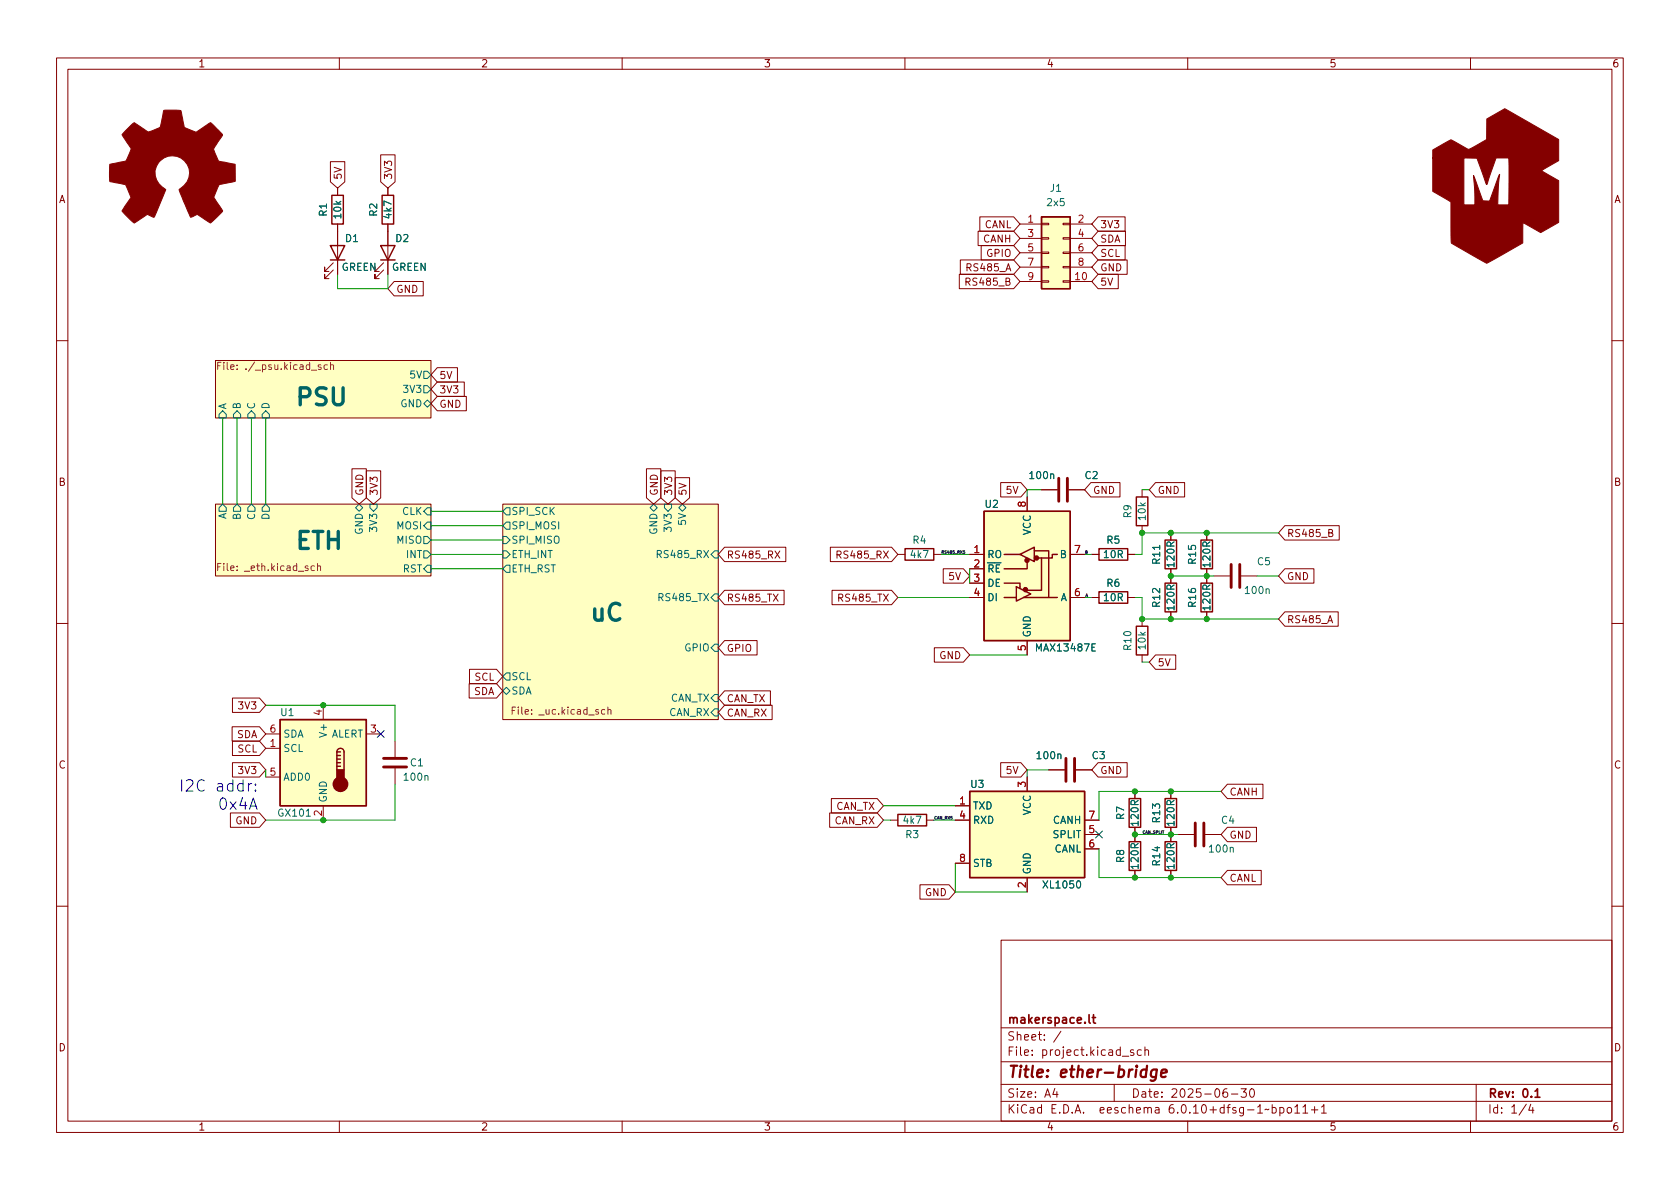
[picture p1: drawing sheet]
<svg xmlns="http://www.w3.org/2000/svg" width="297mm" height="210mm" viewBox="0 0 297 210" stroke-linecap="round" stroke-linejoin="round" font-family="sans-serif">
<g fill="none" stroke="#840000" stroke-width=".18">
<path d="M10 10.2h277v190.1h-277zM12 12.2h273v186.1h-273zM60 10.2v2M110 10.2v2M160 10.2v2M210 10.2v2M260 10.2v2M58.4 28.6h2.6v3.6l-1.3 1.1-1.3-1.1zM59.7 33.3v1.2M59.7 39.6v8.9M67.3 27.4h2.6v4.8l-1.3 1.1-1.3-1.1zM68.6 33.3v1.2"/>
<path d="M68.6 39.6v8.9M173.2 38.3h6l1.1 1.3-1.1 1.3h-6zM180.3 39.6h3.8M184.1 39.5h1.3v.2h-1.3zM188 39.5h1.2v.2h-1.2zM189.2 39.6h3.8M194.2 38.3h4.7v2.6h-4.7l-1.2-1.3zM58.9 47.7l-1.5 1.6v-.8v.8h.8M58.9 46.5l-1.5 1.5v-.8v.8h.8M67.8 47.7l-1.5 1.6v-.8v.8h.8M67.8 46.5l-1.5 1.5v-.8v.8h.8M69.7 49.8h5.1v2.5h-5.1l-1.1-1.3z"/>
<path d="M169.6 48.5h9.6l1.1 1.3-1.1 1.2h-9.6zM169.8 46h9.4l1.1 1.2-1.1 1.3h-9.4zM172.9 40.9h6.3l1.1 1.3-1.1 1.2h-6.3zM173.5 43.4h5.7l1.1 1.3-1.1 1.3h-5.7zM180.3 49.8h3.8M180.3 42.2h3.8M180.3 44.7h3.8M180.3 47.2h3.8M184.1 49.7h1.3v.2h-1.3zM184.1 47.1h1.3v.3h-1.3zM184.1 44.6h1.3v.2h-1.3zM184.1 42h1.3v.3h-1.3z"/>
<path d="M188 49.7h1.2v.2h-1.2zM188 47.1h1.2v.3h-1.2zM188 44.6h1.2v.2h-1.2zM188 42h1.2v.3h-1.2zM189.2 49.8h3.8M189.2 42.2h3.8M189.2 44.7h3.8M189.2 47.2h3.8M194.2 46h5.1v2.5h-5.1l-1.2-1.3zM194.2 43.4h4.7v2.6h-4.7l-1.2-1.3zM194.2 40.9h4.8v2.5h-4.8l-1.2-1.2zM194.2 48.5h3.5v2.5h-3.5l-1.2-1.2z"/>
<path d="M10 60.2h2M38.1 63.7h38.1v10.2h-38.1zM77.3 65h3.6v2.6h-3.6l-1.1-1.3zM77.3 67.6h4.8v2.5h-4.8l-1.1-1.3zM77.3 70.1h5.2v2.5h-5.2l-1.1-1.2zM285 60.2h2M38.1 89.1h38.1v12.7h-38.1zM62.2 82.9h2.6v5.1l-1.3 1.1-1.3-1.1zM64.8 83.3h2.5v4.7l-1.3 1.1-1.2-1.1zM88.9 89.1h38.1v38.1h-38.1zM114.3 82.9h2.5v5.1l-1.2 1.1-1.3-1.1zM116.8 83.3h2.6v4.7l-1.3 1.1-1.3-1.1z"/>
<path d="M119.4 84.5h2.5v3.5l-1.3 1.1-1.2-1.1zM128.1 96.8h10.8v2.5h-10.8l-1.1-1.3zM137 97.4l.9 1.3M137.9 97.4l-.9 1.3M146.8 96.8h10.8l1.1 1.2-1.1 1.3h-10.8zM148 98.1l.6-.1 .1-.1v-.3l-.7-.2v1.3M158.7 98h1.3M165.1 98h1.3M171.4 98h2.6M176.9 85.3h3.6l1.1 1.3-1.1 1.3h-3.6zM181.6 87.9v2.5M182.9 97.4h.1"/>
<path d="M184.1 86.6h2.8M189 86.6h2.8M189.2 98h2.6M192.9 85.3h5.1v2.6h-5.1l-1.1-1.3zM193 98h1.3M199.4 98h1.3M201.9 86.6v1.3M201.9 93v1.2M204.3 85.3h5.2v2.6h-5.2l-1.1-1.3zM207 94.2v1.3M213.4 94.2v1.3M227.2 93h9.6v2.5h-9.6l-1.1-1.3z"/>
<path d="M234.9 94.2h.6l.1-.2-.1-.3-.6-.1v1.3h.5l.2-.1 .1-.3-.3-.3M10 110.2h2M83 118.4h4.8l1.1 1.2-1.1 1.3h-4.8zM128.1 113.3h5.8v2.5h-5.8l-1.1-1.3zM128.1 104.4h10.5v2.5h-10.5l-1.1-1.2zM147.1 104.4h10.5l1.1 1.3-1.1 1.2h-10.5zM165.2 114.5h5.1l1.1 1.3-1.1 1.3h-5.1zM166.8 100.6h3.5l1.1 1.2-1.1 1.3h-3.5zM171.4 105.7h2.6M171.4 100.6h2.6M171.4 103.1h2.6M181.6 113.3v2.5"/>
<path d="M189.2 105.7h2.6M193 105.7h1.3M199.4 105.7h1.3M201.9 109.5v1.2M201.9 115.8v1.3M204.3 115.8h3.6v2.6h-3.6l-1.1-1.3zM207 100.6v2.5M207 108.2v1.3M213.4 100.6v2.5M213.4 108.2v1.3M214.6 101.8h2.8M219.5 101.8h2.7"/>
<path d="M227.2 108.2h9.4v2.5h-9.4l-1.1-1.2zM227.2 100.6h5.1v2.5h-5.1l-1.1-1.3zM285 110.2h2M41 128.5h4.9l1.1 1.3-1.1 1.3h-4.9zM41.1 131.1h4.8l1.1 1.2-1.1 1.3h-4.8zM41.1 123.4h4.8l1.1 1.3-1.1 1.3h-4.8zM41.1 134.9h4.8l1.1 1.2-1.1 1.3h-4.8zM47 132.3h2.5M47 129.8h2.5M47 137.4h2.5M57.1 124.7v2.5M64.8 129.8h2.5"/>
<path d="M69.8 131.1v2.8M69.8 135.9v2.8M83 120.9h4.8l1.1 1.3-1.1 1.2h-4.8zM128.1 124.7h8.4v2.5h-8.4l-1.1-1.2zM128.1 122.2h8.1v2.5h-8.1l-1.1-1.3zM176.9 134.9h3.6l1.1 1.2-1.1 1.3h-3.6zM181.6 137.4v2.5M185.4 136.1h2.8M190.2 136.1h2.8M194.2 134.9h5.1v2.5h-5.1l-1.2-1.3zM200.7 139.9v1.3M207 139.9v1.3"/>
<path d="M217 138.7h6.3v2.5h-6.3l-1.1-1.3zM40.7 143.8h5.2l1.1 1.2-1.1 1.3h-5.2zM57.1 142.5v2.5M146.7 143.8h8.4l1.1 1.2-1.1 1.3h-8.4zM147 141.2h8.1l1.1 1.3-1.1 1.3h-8.1zM157.5 145h1.2M162.7 156.5h5.1l1.1 1.2-1.1 1.3h-5.1zM163.8 145h1.3M168.9 145h2.5M168.9 142.5h2.5M168.9 152.6h2.5M181.6 155.2v2.5"/>
<path d="M191.8 145h2.5M191.8 147.6h2.5M191.8 150.1h2.5M200.7 146.3v2.5M200.7 153.9v1.3M207 146.3v2.5M207 153.9v1.3M208.3 147.6h2.8M213.1 147.6h2.8M217 146.3h5.2v2.5h-5.2l-1.1-1.2zM217 153.9h6v2.6h-6l-1.1-1.3zM10 160.2h2"/>
<path d="M177 166.3h108v32h-108zM285 160.2h2M60 198.3v2M110 198.3v2M160 198.3v2M177 194.8h108M177 191.8h108M177 187.8h108M177 181.8h108M186.5 192.5l-.4 1h1M186.9 193v1M187.6 182.4l-1.3 1.9"/>
<path d="M197 191.8v3M198.4 186.8h1.2M200.4 185.7l-.3-.1-.2 .2v.3l.5 .1v.4h-.5M201.8 185.7l-.4-.1-.3 .3v.4l.1 .3h.6M202.4 185.8l.2-.2 .4 .1 .1 .9M202.4 185.1v1.5M210 198.3v2M216.9 192.5a.59 .59 0 0 0-.7 .7v.5l.2 .3h.4l.2-.1 .1-.5-.2-.2-.4-.1-.3 .3M217.7 193.5h1.2M219.4 192.5h1l-.5 .6 .4 .1v.7l-.2 .1h-.5l-.2-.1M221.1 192.7l.2-.2a.81 .81 0 0 1 .6 .7 .81 .81 0 0 1-.3 .8h-.2a.81 .81 0 0 1-.3-1.3zM224.4 196.1l-.3 .2-.2-.2-.3 .2"/>
<path d="M224.9 195.9l.5-.1 .2 .3v.4l-.1 .3h-.6M224.9 195.3v1.5M226.3 195.9l.4-.1 .3 .3v.4l-.1 .3h-.6M226.3 195.8v1.5M227.7 195.9l.4-.1 .3 .3v.4l-.3 .3h-.4l-.1-.3v-.4zM228.9 195.8l.5-.5v1.5M228.9 196.8h.9M230.4 195.8l.4-.5v1.5M230.4 196.8h.8M231.9 196.3h1.1M232.4 195.7v1.1M233.6 195.8l.5-.5v1.5"/>
<path d="M233.6 196.8h.9M260 198.3v2M261 191.8v6.5M269.9 195.3l-1.3 1.9M270.6 195.3l-.3 1h.9M271 195.8v1"/>
</g>
<path d="M192.6 179.4v1.3l.2 .2M193.1 179.9h.6M193.3 179.4v1.3l.4 .2M271.4 193l.4-.5v1.5M271.4 194h.9" fill="none" stroke="#840000" stroke-width=".3"/>
<path d="M202.8 188.5l-.2 2M204.5 189.2a.66 .66 0 0 0-1 .3v.6l.1 .3 .2 .1 .6-.1M204.5 189.1l-.2 1.6a.6 .6 0 0 1-.9 .3M205.3 189.8l1-.2-.1-.4-.1-.1-.6 .1-.2 1 .2 .3 .6-.1" fill="none" stroke="#840000" stroke-width=".4"/>
<g fill="#ffffc2" stroke="#ffffc2" stroke-width=".18">
<path d="M38.1 89.1h38.1v12.7h-38.1z"/>
<path d="M38.1 63.7h38.1v10.2h-38.1z"/>
<path d="M88.9 89.1h38.1v38.1h-38.1z"/>
<path d="M49.5 127.2h15.3v15.3h-15.3z"/>
<path d="M171.4 139.9h20.4v15.3h-20.4z"/>
<path d="M184.1 38.3h5.1v12.7h-5.1z"/>
<path d="M174 90.4h15.2v22.9h-15.2z"/>
</g>
<g fill="none" stroke="#006464" stroke-width=".18">
<path d="M38.7 73.3l.7-.7 .6 .7v.6h-1.3zM41.3 73.3l.6-.7 .6 .7v.6h-1.2zM44.4 72.6l.7 .7v.6h-1.3v-.6zM47 72.6l.6 .7v.6h-1.2v-.6zM74.9 71.4l.7-.7 .6 .7-.6 .6zM74.9 68.2h.7l.6 .6-.6 .7h-.7zM74.9 65.7h.7l.6 .6-.6 .6h-.7zM39.4 89.1l.6 .7v.6h-1.3v-.6zM41.9 89.1l.6 .7v.6h-1.2v-.6zM44.4 89.1l.7 .7v.6h-1.3v-.6zM46.4 89.8l.6-.7 .6 .7v.6h-1.2zM62.9 89.8l.6-.7 .6 .7-.6 .6z"/>
<path d="M65.4 89.1h1.3v.7l-.7 .6-.6-.6zM74.9 97.4h.7l.6 .6-.6 .7h-.7zM74.9 94.9h.7l.6 .6-.6 .6h-.7zM75.6 99.9h.6v1.3h-.6l-.7-.6zM75.6 89.8h.6v1.3h-.6l-.7-.7zM75.6 92.3h.6v1.3h-.6l-.7-.6zM88.9 94.9h.6l.7 .6-.7 .6h-.6zM88.9 97.4h.6l.7 .6-.7 .7h-.6zM89.5 92.3h.7v1.3h-.7l-.6-.6zM89.5 99.9h.7v1.3h-.7l-.6-.6zM89.5 89.8h.7v1.3h-.7l-.6-.7zM114.9 89.8l.7-.7 .6 .7-.6 .6z"/>
<path d="M116.2 98l.6-.1 .1-.1v-.3l-.7-.2v1.3M117.5 89.1h1.2v.7l-.6 .6-.6-.6zM120 89.8l.6-.7 .7 .7-.7 .6zM126.4 97.4h.6v1.3h-.6l-.7-.7zM89.5 119h.7v1.3h-.7l-.6-.7zM126.4 105h.6v1.3h-.6l-.7-.6zM126.4 113.9h.6v1.3h-.6l-.7-.7zM88.9 122.2l.6-.7 .7 .7-.7 .6zM126.4 125.3h.6v1.3h-.6l-.7-.6zM126.4 122.8h.6v1.3h-.6l-.7-.7z"/>
</g>
<g fill="none" stroke="#725600" stroke-width=".18">
<path d="M38.5 64.7h.4M39.1 64.1h-.6v1.2M57.9 64.6l-.4-.1-.2 .2 .1 .6h.5M58.4 64.6l.2-.1 .3 .1 .1 .7M58.4 64.1v1.2M39.1 99.6h-.6v1.3M56.1 99.6v1.3M38.5 100.2h.4M55.6 100.1h-.4l-.2 .2 .1 .5h.5M56.1 100.2l.2-.1h.3l.1 .8M90.6 125.6h.4M91.2 125h-.6v1.3"/>
<path d="M106.9 125.5h-.3l-.3 .2 .2 .5h.4M107.5 125.6l.2-.1h.3v.8M107.5 125v1.3"/>
</g>
<g fill="none" stroke="#840000" stroke-width=".25">
<path d="M58.7 34.5h2v5.1h-2zM67.6 34.5h2v5.1h-2zM184.1 38.3h5.1v12.7h-5.1zM58.4 43.4h2.6l-1.3 2.6zM58.4 46h2.6M67.3 43.4h2.5l-1.2 2.6zM67.3 46h2.5M160 97h5.1v2.1h-5.1zM174 90.4h15.2v22.9h-15.2zM177.5 98h2.8M180.3 98l2.6-1.2v2.5zM181.6 99.3v1.3h-4.1"/>
<path d="M182.9 97.4h2.5v8.3M184.1 98.7v5.7h-2.5M186.9 98h-.8v.7h-2.6M194.3 97h5.1v2.1h-5.1zM200.9 87.9h2v5.1h-2zM206 95.5h2v5.1h-2zM212.3 95.5h2.1v5.1h-2.1zM177.5 103.1h2.8v.7M177.5 105.7h2.2M179.7 103.8l2.5 1.2-2.5 1.3zM180.3 103.8v.2M181 105.7h5.9"/>
<path d="M194.3 104.6h5.1v2.1h-5.1zM200.9 110.7h2v5.1h-2zM206 103.1h2v5.1h-2zM212.3 103.1h2.1v5.1h-2.1zM49.5 127.2h15.3v15.3h-15.3zM59.6 133a.64 .64 0 0 1 .6-.7 .64 .64 0 0 1 .6 .7v3.1M59.6 135.5h.6M59.6 134.9h.6M59.6 134.2h.6M59.6 133.6h.6M59.6 133v3.1M59.6 133h.6"/>
<path d="M171.4 139.9h20.4v15.3h-20.4zM158.7 144h5.1v2h-5.1zM199.6 148.8h2.1v5.1h-2.1zM199.6 141.2h2.1v5.1h-2.1zM206 148.8h2v5.1h-2zM206 141.2h2v5.1h-2z"/>
</g>
<g fill="#840000" stroke="#840000" stroke-width=".18">
<path d="M253.3 26.5l3.2-1.8 2.4 1.3a1.06 1.06 0 0 0 1.6 0l2.3-1.3 .1-3.7 3.2-1.8 9.5 5.5v3.7l-3.1 1.8 3.1 1.7v7.4l-3.2 1.8-3.1-1.7-.1 3.6-6.3 3.6-6.3-3.6-.1-7.3-3.2-1.9v-5.9h5.5v8.3h2l-.3-5.2 1.7 4.5 1.2 .1 1.7-4.8-.3 5.4h2v-8.3h-2.3l-1.6 4.7-1.8-4.6-7.8-.1z"/>
<path d="M22.6 22.7l1.1-1 2.4 1.6a4.7 4.7 0 0 0 2.2-.8l.7-3h2.9a.92 .92 0 0 1 .3 1l.4 2 2.1 .9 2.4-1.7a.97 .97 0 0 1 .8 .6l1.4 1.6-1.5 2.3v.2l.2 .6 .6 1.5 3 .6v2.9l-2.8 .6-1 2.3 1.6 2.4-1.5 1.6a.81 .81 0 0 1-.8 .5l-2.2-1.5-1.2 .5-2.1-4.9a3.1 3.1 0 0 0 1.8-3.4 3.1 3.1 0 0 0-2.9-2.5 3.1 3.1 0 0 0-3 2.4 3.1 3.1 0 0 0 1.7 3.4l.1 .1-2 4.9-1.1-.4a3.5 3.5 0 0 0-1.7 .9l-.8 .5-2.1-2a.93 .93 0 0 1 .4-.9l1.2-1.6-.9-2.1a3.7 3.7 0 0 0-1.9-.5l-1-.3v-2.8a.87 .87 0 0 1 .9-.3l2-.5 .6-1.3a.82 .82 0 0 0 0-1.2l-1.3-2.1z"/>
</g>
<g fill="#840000" stroke="#840000" stroke-width=".25">
<path d="M59.6 136.1h1.2v1.9h-1.2z"/>
<circle cx="60.2" cy="138.7" r="1.27"/>
<circle cx="181.3" cy="104.3" r=".36"/>
<circle cx="181.6" cy="99.1" r=".36"/>
<circle cx="183.3" cy="98.7" r=".36"/>
</g>
<path d="M187.2 84.6v4M188.7 84.6v4M217.7 99.8v4.1M219.2 99.8v4.1M67.8 135.6h4.1M67.8 134.1h4.1M188.5 134.1v4.1M190 134.1v4.1M211.3 145.5v4.1M212.9 145.5v4.1" fill="none" stroke="#840000" stroke-width=".51"/>
<path d="M170.6 97.4h-.3v.2h.2l.1 .2h-.3" fill="none" stroke="#0f0f0f" stroke-width=".18"/>
<path d="M32.1 137.9v2M33 138.1l.3-.2h.4a.54 .54 0 0 1 .3 .9l-1.1 1.1h1.2" fill="none" stroke="#0000c2" stroke-width=".18"/>
<g fill="none" stroke="#009600" stroke-width=".18">
<path d="M59.7 48.5v2.5h8.9v-2.5M39.4 73.9v15.2M41.9 73.9v15.2M44.4 73.9v15.2M47 73.9v15.2M76.2 93h12.7M76.2 98h12.7M76.2 90.4h12.7M76.2 95.5h12.7M166.4 98h5M184.1 86.6h-2.5v1.3M191.8 98h1.2"/>
<path d="M201.9 86.6h1.3M226.1 94.2h-24.2v3.8h-1.2M76.2 100.6h12.7M158.7 105.7h12.7M171.4 115.8h10.2M171.4 100.6v2.5M191.8 105.7h1.2M200.7 105.7h1.2v3.8h24.2M201.9 117.1h1.3M207 101.8h7.6M222.2 101.8h3.9M47 136.1v1.3"/>
<path d="M47 124.7h22.8v6.4M69.8 138.7v6.3h-22.8M185.4 136.1h-3.8v1.3M215.9 139.9h-21.6v5.1M156.2 145h1.3M156.2 142.5h12.7M165.1 145h3.8M168.9 152.6v5.1h12.7M194.3 150.1v5.1h21.6M200.7 147.6h7.6"/>
</g>
<path d="M66.7 129.2l1.2 1.2M67.9 129.2l-1.2 1.2M193.7 147l1.2 1.2M194.9 147l-1.2 1.2" fill="none" stroke="#000084" stroke-width=".18"/>
<g fill="#009600" stroke="#009600" stroke-width=".18">
<circle cx="201.9" cy="109.5" r=".46"/>
<circle cx="200.7" cy="139.9" r=".46"/>
<circle cx="207" cy="139.9" r=".46"/>
<circle cx="207" cy="109.5" r=".46"/>
<circle cx="207" cy="147.6" r=".46"/>
<circle cx="207" cy="155.2" r=".46"/>
<circle cx="200.7" cy="155.2" r=".46"/>
<circle cx="200.7" cy="147.6" r=".46"/>
<circle cx="207" cy="101.8" r=".46"/>
<circle cx="213.4" cy="101.8" r=".46"/>
<circle cx="213.4" cy="109.5" r=".46"/>
<circle cx="213.4" cy="94.2" r=".46"/>
<circle cx="207" cy="94.2" r=".46"/>
<circle cx="201.9" cy="94.2" r=".46"/>
<circle cx="57.1" cy="145" r=".46"/>
<circle cx="57.1" cy="124.7" r=".46"/>
</g>
<g font-size="4.2" fill="#006464">
<text x="52.6" y="71.7">PSU</text>
<text x="52.3" y="97.1">ETH</text>
<text x="104.5" y="109.8">uC</text>
</g>
<g font-size="2.8" fill="#0000c2">
<text x="33.6" y="140">I2C addr:</text>
<text x="39.1" y="143.2">0x4A</text>
</g>
<text font-size="2.8" fill="#840000" x="178" y="190.6">Title: ether-bridge</text>
<g font-size="2.1" fill="#840000">
<text x="178" y="184">Sheet: /</text>
<text x="178" y="181">makerspace.lt</text>
<text x="178" y="186.7">File: project.kicad_sch</text>
<text x="178" y="196.9">KiCad E.D.A. eeschema 6.0.10+dfsg-1~bpo11+1</text>
<text x="178" y="194.1">Size: A4</text>
<text x="200" y="194.1">Date: 2025-06-30</text>
<text x="263" y="194.1">Rev: 0.1</text>
<text x="263" y="196.9">Id: 1/4</text>
</g>
<g font-size="1.8" fill="#840000">
<text x="35" y="11.9">1</text>
<text x="85" y="11.9">2</text>
<text x="135" y="11.9">3</text>
<text x="185" y="11.9">4</text>
<text x="235" y="11.9">5</text>
<text x="285" y="11.9">6</text>
<text x="10.3" y="35.9">A</text>
<text x="60.4" y="31.8" transform="rotate(-90 60.4 31.8)">5V</text>
<text x="69.3" y="31.8" transform="rotate(-90 69.3 31.8)">3V3</text>
<text x="285.3" y="35.9">A</text>
<text x="174" y="40.3">CANL</text>
<text x="194.5" y="40.3">3V3</text>
<text x="171.2" y="48">RS485_A</text>
<text x="173.8" y="42.9">CANH</text>
<text x="174.5" y="45.4">GPIO</text>
<text x="194.5" y="48">GND</text>
<text x="194.5" y="45.4">SCL</text>
<text x="194.5" y="42.9">SDA</text>
<text x="70" y="51.8">GND</text>
<text x="171.2" y="50.5">RS485_B</text>
<text x="194.5" y="50.5">5V</text>
<text x="77.6" y="67">5V</text>
<text x="77.6" y="69.6">3V3</text>
<text x="77.6" y="72.1">GND</text>
<text x="10.3" y="85.9">B</text>
<text x="64.2" y="87.7" transform="rotate(-90 64.2 87.7)">GND</text>
<text x="66.8" y="87.7" transform="rotate(-90 66.8 87.7)">3V3</text>
<text x="116.3" y="87.7" transform="rotate(-90 116.3 87.7)">GND</text>
<text x="118.8" y="87.7" transform="rotate(-90 118.8 87.7)">3V3</text>
<text x="121.4" y="87.7" transform="rotate(-90 121.4 87.7)">5V</text>
<text x="178" y="87.3">5V</text>
<text x="193.2" y="87.3">GND</text>
<text x="204.6" y="87.3">GND</text>
<text x="285.3" y="85.9">B</text>
<text x="227.5" y="95">RS485_B</text>
<text x="128.4" y="98.8">RS485_RX</text>
<text x="148.5" y="98.8">RS485_RX</text>
<text x="128.4" y="106.4">RS485_TX</text>
<text x="148.7" y="106.4">RS485_TX</text>
<text x="167.9" y="102.6">5V</text>
<text x="227.5" y="102.6">GND</text>
<text x="227.5" y="110.2">RS485_A</text>
<text x="128.4" y="115.3">GPIO</text>
<text x="166.1" y="116.5">GND</text>
<text x="204.6" y="117.8">5V</text>
<text x="42.4" y="125.4">3V3</text>
<text x="83.7" y="122.9">SDA</text>
<text x="83.9" y="120.4">SCL</text>
<text x="128.4" y="124.2">CAN_TX</text>
<text x="41.8" y="130.5">SDA</text>
<text x="128.4" y="126.7">CAN_RX</text>
<text x="10.3" y="135.9">C</text>
<text x="42" y="133.1">SCL</text>
<text x="42.4" y="136.9">3V3</text>
<text x="178" y="136.9">5V</text>
<text x="194.5" y="136.9">GND</text>
<text x="285.3" y="135.9">C</text>
<text x="147.7" y="143.2">CAN_TX</text>
<text x="217.3" y="140.7">CANH</text>
<text x="41.6" y="145.8">GND</text>
<text x="147.5" y="145.8">CAN_RX</text>
<text x="217.3" y="148.3">GND</text>
<text x="217.3" y="155.9">CANL</text>
<text x="163.6" y="158.5">GND</text>
<text x="10.3" y="185.9">D</text>
<text x="285.3" y="185.9">D</text>
<text x="35" y="199.9">1</text>
<text x="85" y="199.9">2</text>
<text x="135" y="199.9">3</text>
<text x="185" y="199.9">4</text>
<text x="235" y="199.9">5</text>
<text x="285" y="199.9">6</text>
</g>
<g font-size="1.8" fill="#006464">
<text x="185.7" y="33.9">J1</text>
<text x="57.8" y="38.2" transform="rotate(-90 57.8 38.2)">R1</text>
<text x="60.3" y="38.6" transform="rotate(-90 60.3 38.6)">10k</text>
<text x="66.7" y="38.2" transform="rotate(-90 66.7 38.2)">R2</text>
<text x="69.2" y="38.6" transform="rotate(-90 69.2 38.6)">4k7</text>
<text x="185.2" y="36.4">2x5</text>
<text x="60.4" y="47.9">GREEN</text>
<text x="61.1" y="42.8">D1</text>
<text x="69.2" y="47.9">GREEN</text>
<text x="70" y="42.8">D2</text>
<text x="71.6" y="69.5">3V3</text>
<text x="72.6" y="66.9">5V</text>
<text x="40" y="72.4" transform="rotate(-90 40 72.4)">A</text>
<text x="42.5" y="72.4" transform="rotate(-90 42.5 72.4)">B</text>
<text x="45.1" y="72.4" transform="rotate(-90 45.1 72.4)">C</text>
<text x="47.6" y="72.4" transform="rotate(-90 47.6 72.4)">D</text>
<text x="70.8" y="72">GND</text>
<text x="174.2" y="89.8">U2</text>
<text x="182.2" y="84.7">100n</text>
<text x="191.9" y="84.7">C2</text>
<text x="40" y="91.9" transform="rotate(-90 40 91.9)">A</text>
<text x="42.5" y="91.9" transform="rotate(-90 42.5 91.9)">B</text>
<text x="45.1" y="91.9" transform="rotate(-90 45.1 91.9)">C</text>
<text x="47.6" y="91.9" transform="rotate(-90 47.6 91.9)">D</text>
<text x="64.1" y="94.5" transform="rotate(-90 64.1 94.5)">GND</text>
<text x="66.7" y="93.8" transform="rotate(-90 66.7 93.8)">3V3</text>
<text x="70.2" y="93.6">MOSI</text>
<text x="71.1" y="91.1">CLK</text>
<text x="90.4" y="93.6">SPI_MOSI</text>
<text x="90.4" y="91.1">SPI_SCK</text>
<text x="116.2" y="94.5" transform="rotate(-90 116.2 94.5)">GND</text>
<text x="118.7" y="93.8" transform="rotate(-90 118.7 93.8)">3V3</text>
<text x="121.3" y="92.8" transform="rotate(-90 121.3 92.8)">5V</text>
<text x="182.2" y="94.7" transform="rotate(-90 182.2 94.7)">VCC</text>
<text x="200" y="91.5" transform="rotate(-90 200 91.5)">R9</text>
<text x="202.6" y="91.9" transform="rotate(-90 202.6 91.9)">10k</text>
<text x="70.2" y="96.1">MISO</text>
<text x="71.2" y="101.2">RST</text>
<text x="71.9" y="98.7">INT</text>
<text x="90.4" y="96.1">SPI_MISO</text>
<text x="90.4" y="101.2">ETH_RST</text>
<text x="90.4" y="98.7">ETH_INT</text>
<text x="116.7" y="98.7">RS485_RX</text>
<text x="161.1" y="98.7">4k7</text>
<text x="161.4" y="96.1">R4</text>
<text x="174.5" y="98.7">RO</text>
<text x="174.5" y="101.2">~{RE}</text>
<text x="187.4" y="98.7">B</text>
<text x="195.2" y="98.7">10R</text>
<text x="195.7" y="96.1">R5</text>
<text x="205.1" y="99.7" transform="rotate(-90 205.1 99.7)">R11</text>
<text x="207.6" y="100.2" transform="rotate(-90 207.6 100.2)">120R</text>
<text x="211.5" y="99.7" transform="rotate(-90 211.5 99.7)">R15</text>
<text x="214" y="100.2" transform="rotate(-90 214 100.2)">120R</text>
<text x="222.3" y="99.9">C5</text>
<text x="116.9" y="106.3">RS485_TX</text>
<text x="174.5" y="103.8">DE</text>
<text x="174.5" y="106.3">DI</text>
<text x="187.4" y="106.3">A</text>
<text x="195.2" y="106.3">10R</text>
<text x="195.7" y="103.8">R6</text>
<text x="205.1" y="107.3" transform="rotate(-90 205.1 107.3)">R12</text>
<text x="207.6" y="107.8" transform="rotate(-90 207.6 107.8)">120R</text>
<text x="211.5" y="107.3" transform="rotate(-90 211.5 107.3)">R16</text>
<text x="214" y="107.8" transform="rotate(-90 214 107.8)">120R</text>
<text x="220.3" y="105">100n</text>
<text x="182.2" y="112.8" transform="rotate(-90 182.2 112.8)">GND</text>
<text x="121.1" y="115.2">GPIO</text>
<text x="183.4" y="115.2">MAX13487E</text>
<text x="200" y="114.9" transform="rotate(-90 200 114.9)">R10</text>
<text x="202.6" y="114.8" transform="rotate(-90 202.6 114.8)">10k</text>
<text x="90.4" y="122.8">SDA</text>
<text x="90.4" y="120.3">SCL</text>
<text x="118.5" y="124.1">CAN_TX</text>
<text x="49.7" y="126.6">U1</text>
<text x="50" y="130.4">SDA</text>
<text x="57.8" y="130" transform="rotate(-90 57.8 130)">V+</text>
<text x="58.4" y="130.4">ALERT</text>
<text x="118.3" y="126.6">CAN_RX</text>
<text x="50" y="133">SCL</text>
<text x="72.6" y="135.5">C1</text>
<text x="183.5" y="134.2">100n</text>
<text x="193.1" y="134.2">C3</text>
<text x="50" y="138">ADD0</text>
<text x="57.8" y="142" transform="rotate(-90 57.8 142)">GND</text>
<text x="71.6" y="138">100n</text>
<text x="171.7" y="139.3">U3</text>
<text x="172" y="143.1">TXD</text>
<text x="49.3" y="144.4">GX101</text>
<text x="159.8" y="145.7">4k7</text>
<text x="160.2" y="148.2">R3</text>
<text x="172" y="145.7">RXD</text>
<text x="182.2" y="144.2" transform="rotate(-90 182.2 144.2)">VCC</text>
<text x="186.2" y="145.7">CANH</text>
<text x="186.2" y="148.2">SPLIT</text>
<text x="198.8" y="144.9" transform="rotate(-90 198.8 144.9)">R7</text>
<text x="201.3" y="145.9" transform="rotate(-90 201.3 145.9)">120R</text>
<text x="205.1" y="145.4" transform="rotate(-90 205.1 145.4)">R13</text>
<text x="207.6" y="145.9" transform="rotate(-90 207.6 145.9)">120R</text>
<text x="216" y="145.7">C4</text>
<text x="172" y="153.3">STB</text>
<text x="182.2" y="154.7" transform="rotate(-90 182.2 154.7)">GND</text>
<text x="186.3" y="150.7">CANL</text>
<text x="198.8" y="152.5" transform="rotate(-90 198.8 152.5)">R8</text>
<text x="201.3" y="153.5" transform="rotate(-90 201.3 153.5)">120R</text>
<text x="205.1" y="153" transform="rotate(-90 205.1 153)">R14</text>
<text x="207.6" y="153.5" transform="rotate(-90 207.6 153.5)">120R</text>
<text x="214" y="150.7">100n</text>
<text x="184.7" y="157.1">XL1050</text>
</g>
<g font-size="1.8" fill="#a90000">
<text x="181.8" y="39.4">1</text>
<text x="181.8" y="41.9">3</text>
<text x="190.6" y="39.4">2</text>
<text x="190.6" y="41.9">4</text>
<text x="181.8" y="44.4">5</text>
<text x="181.8" y="47">7</text>
<text x="190.6" y="44.4">6</text>
<text x="190.6" y="47">8</text>
<text x="181.8" y="49.5">9</text>
<text x="190.2" y="49.5">10</text>
<text x="181.4" y="89.6" transform="rotate(-90 181.4 89.6)">8</text>
<text x="172.2" y="97.8">1</text>
<text x="172.2" y="100.3">2</text>
<text x="190" y="97.8">7</text>
<text x="172.2" y="102.9">3</text>
<text x="172.2" y="105.4">4</text>
<text x="190" y="105.4">6</text>
<text x="181.4" y="115" transform="rotate(-90 181.4 115)">5</text>
<text x="47.8" y="129.5">6</text>
<text x="56.9" y="126.5" transform="rotate(-90 56.9 126.5)">4</text>
<text x="65.5" y="129.5">3</text>
<text x="47.8" y="132.1">1</text>
<text x="47.8" y="137.2">5</text>
<text x="169.7" y="142.2">1</text>
<text x="181.4" y="139.2" transform="rotate(-90 181.4 139.2)">3</text>
<text x="56.9" y="144.3" transform="rotate(-90 56.9 144.3)">2</text>
<text x="169.7" y="144.8">4</text>
<text x="192.5" y="147.3">5</text>
<text x="192.5" y="149.9">6</text>
<text x="192.5" y="144.8">7</text>
<text x="169.7" y="152.4">8</text>
<text x="181.4" y="157" transform="rotate(-90 181.4 157)">2</text>
</g>
<g font-size="1.8" fill="#725600">
<text x="39.6" y="65.4">File: ./_psu.kicad_sch</text>
<text x="39.2" y="101">File: _eth.kicad_sch</text>
<text x="91.2" y="126.4">File: _uc.kicad_sch</text>
</g>
<g font-size=".7" fill="#0f0f0f">
<text x="166.4" y="97.9">RS485_RX5</text>
<text x="191.8" y="97.9">B</text>
<text x="191.8" y="105.5">A</text>
<text x="165.1" y="144.9">CAN_RX5</text>
<text x="201.9" y="147.4">CAN_SPLIT</text>
</g>
</svg>
